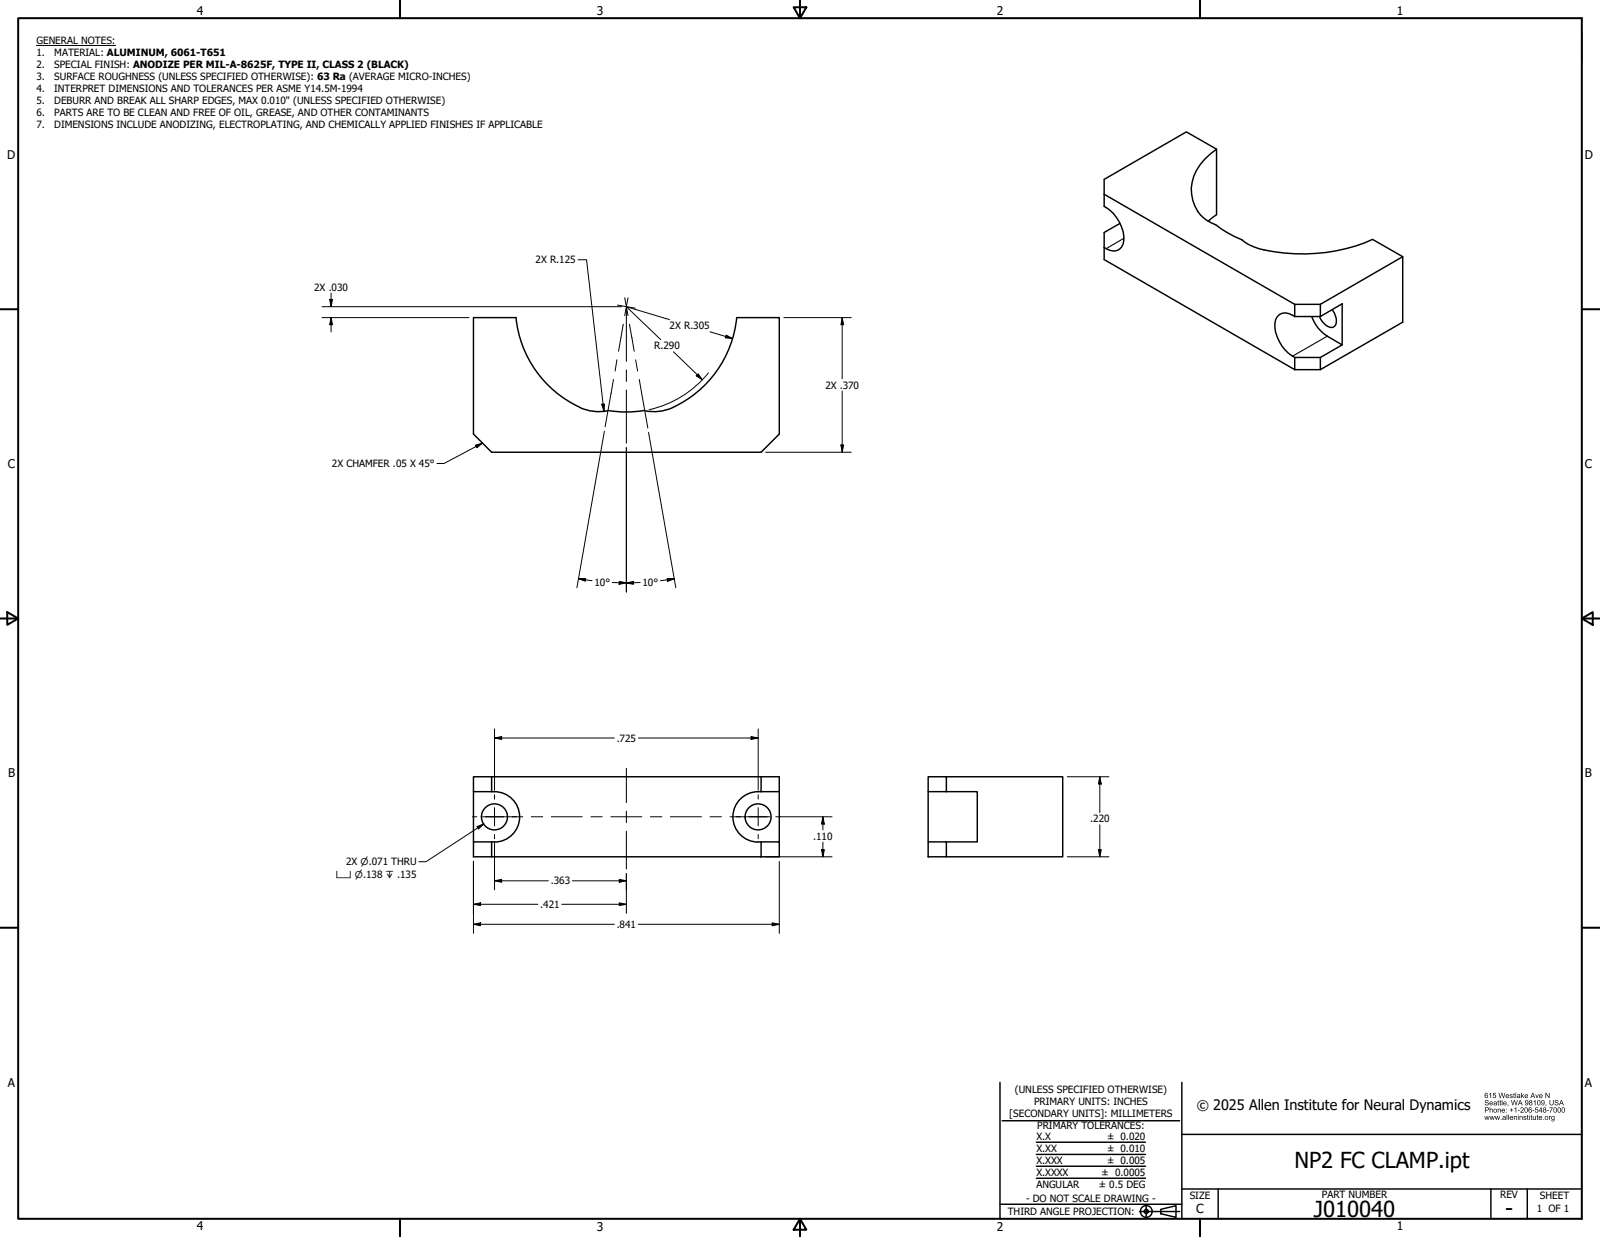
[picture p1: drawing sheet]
<svg xmlns="http://www.w3.org/2000/svg" width="559mm" height="432mm" viewBox="0 0 559 432" stroke-linecap="round" stroke-linejoin="round" font-family="sans-serif">
<!-- layer: Visible (ANSI) -->
<g fill="none" stroke="#000" stroke-width=".51">
<path d="M424.9 52.1a18.6 18.6 0 0 0-8.8 13.6 12.6 12.6 0 0 0 8.5 12.8 37.1 37.1 0 0 0 9.1 5.2 20.6 20.6 0 0 0 11.3 4.2 60.9 60.9 0 0 0 34.4-4.3l10.5 6M385.6 67.8l66.6 38.4M391.2 78l-5.6 3.2v9.4l66.6 38.4M422 77.2l2.9-2.3v-22.8l-10.6-6.1-28.7 16.6v9.5a13 13 0 0 1 6.6 13.1 3.7 3.7 0 0 1-5.9 1.6l-.7-.4M180.2 110.8a38.7 38.7 0 0 0 22.2 31.3M180.2 110.9h-14.8v40.6l6.3 6.4h94.1l6.4-6.4v-40.6h-14.9a38.8 38.8 0 0 1-22.2 31.3M452.2 110.5a4.1 4.1 0 0 0-6.7 1.1 12.8 12.8 0 0 0 5.9 12.7l.8 .5M452.2 106.2v4.3M452.2 106.2h8.9M458.1 110.5a13.3 13.3 0 0 0 5.4 6.8l5.3 3.1-7.7 4.4M461.1 106.2v4.3h-8.9M461.1 106.2l28.8-16.6v22.9l-28.8 16.5"/>
<path d="M461.1 110.5l7.7-4.5v14.4M465.3 108.1a4.8 4.8 0 0 1 .8 5.8 2.4 2.4 0 0 1-3.2-.5l-1.6-1.8-.5-1.1M452.2 124.8h8.9v4.2h-8.9zM202.4 142.2a15.9 15.9 0 0 0 10 1.2M212.3 143.3a36.8 36.8 0 0 0 12.8 0M235.1 142.2a15.9 15.9 0 0 1-10 1.2M165.4 276.4v17.5M171.7 271.1h100.5v5.3h-6.4M171.7 271.1h-6.3v5.3h6.3M171.7 276.4a8.8 8.8 0 0 1 9.8 8.2 8.8 8.8 0 0 1-8.8 9.3M171.7 271.1v5.3M264.8 276.4a8.8 8.8 0 0 0-8.8 8.7 8.8 8.8 0 0 0 8.8 8.8"/>
<path d="M264.8 276.4h1M265.8 271.1v5.3M272.2 276.4v17.5M324.2 276.4v17.5M330.5 271.1h-6.3v5.3h6.3v-5.3h40.7v28h-40.7M330.5 276.4h10.8v17.5h-10.8M171.7 293.9h-6.3v5.2h100.4M171.7 293.9v5.2M171.7 293.9h1M264.8 293.9h1M265.8 293.9h6.4v5.2h-6.4zM324.2 293.9h6.3v5.2h-6.3z"/>
<circle cx="172.7" cy="285.1" r="4.5"/>
<circle cx="264.8" cy="285.1" r="4.5"/>
</g>
<!-- layer: Visible Narrow (ANSI) -->
<path d="M392.5 83.2l-6.2 3.6M463.5 117.3l-12.1 7" fill="none" stroke="#000" stroke-width=".38"/>
<!-- layer: Border (ANSI) -->
<g fill="none" stroke="#000" stroke-width=".7">
<path d="M139.7 0v6.3M279.4 0v6.3M419.1 0v6.3M6.4 6.3h546v419.1h-546zM277.2 2.5h4.4l-2.2 3.8zM0 107.9h6.3M552.4 107.9h6.4M0 215.9h6.3M2.5 213.7l3.8 2.2-3.8 2.2zM552.4 215.9h6.4M552.5 215.9l3.8-2.2v4.4zM0 323.8h6.3"/>
<path d="M552.4 323.8h6.4M139.7 425.4v6.4M279.4 425.4v6.4M279.4 425.4l2.2 3.9h-4.4zM419.1 425.4v6.4"/>
</g>
<!-- layer: Title (ANSI) -->
<g fill="none" stroke="#000" stroke-width=".51">
<path d="M349.2 377.8v47.6M412.7 377.8v47.6M350 391.2h62M361.9 398.7h38.1M412.7 396h139.7M361.9 403h38.1M361.9 411.3h38.1M361.9 407.1h38.1M412.7 415h139.7M425.4 415v10.4M520.7 415v10.4M533.4 415v10.4"/>
<path d="M349.2 420.4h63.5M398 422.9h14M400.3 420.6v4.6M405.4 422.1l5.3-1.2v4l-5.3-1.2z"/>
<circle cx="400.3" cy="422.9" r="2.06"/>
<circle cx="400.3" cy="422.9" r=".73"/>
</g>
<!-- layer: Symbol (ANSI) -->
<path d="M12.7 15.9h27.7M552.4 11.5v10.3M166.1 155.4l2.4-.7-1.9 1.6zM168.5 154.7l-13.4 7.1h-2.5M166.6 288.5l2.4-.9-1.9 1.8zM169 287.6l-20.2 13.2h-2.5" fill="none" stroke="#000" stroke-width=".35"/>
<!-- layer: Center Mark (ANSI) -->
<g fill="none" stroke="#000" stroke-width=".35">
<path d="M215.6 106.5l6.3 1.1M172.7 277.4v1.6M264.8 277.4v1.6M165 285.1h1.6M169.5 285.1h6.4M172.7 281.9v6.4M172.7 291.3v1.5M178.9 285.1h1.5M257.1 285.1h1.5M261.6 285.1h6.4M264.8 281.9v6.4M264.8 291.3v1.5"/>
<path d="M271 285.1h1.5"/>
</g>
<!-- layer: Centerline (ANSI) -->
<g fill="none" stroke="#000" stroke-width=".35">
<path d="M217.7 113.2l-1.7 9.4M218.2 103.9l1.1 6.3M218.8 107.7v18.5M219.3 103.9l-1.1 6.3M219.8 113.2l.9 4.7M220.7 117.7l.8 4.9M213.4 137.2l-2.1 11.8M214.2 132.5l-.8 4.9M215.5 125.6l-.7 3.9M218.8 129.2v4M218.8 136.1v18.6M222 125.6l.7 3.9"/>
<path d="M223.3 132.5l3 16.9M218.8 268.2v12M168.5 285.1h14.1M185.5 285.1h4M192.5 285.1h10.8M206.4 285.1h3.9M213.4 285.1h10.8M218.8 283.1v4M218.8 290.1v13.2M227.1 285.1h4M234.1 285.1h10.9M248 285.1h4"/>
<path d="M255 285.1h14"/>
</g>
<!-- layer: Dimension (ANSI) -->
<g fill="none" stroke="#000" stroke-width=".35">
<path d="M201.9 90.7h3l6 52.9M112.5 107.1h104.7M112.5 110.9h51.3M115.1 104.5h1l-.5 2.6zM115.6 102.3v4.8M115.6 110.9v5M115.6 110.9l.5 2.4h-1zM233.8 111.6l-15-4.5 12 11.5M248 115.8l7.8 2.4M253.6 117l2.2 1.2-2.5-.3zM273.7 110.9h23.6M294.1 110.9v21.3"/>
<path d="M294.1 110.9l.5 2.4h-.9zM235.2 122.8l10.1 9.8M243.8 130.5l1.5 2.1-2.2-1.4zM247.4 130.2a36.9 36.9 0 0 1-20.7 12.8M294.1 136.5v21.4M210.1 141.1l1-.1-.2 2.6zM211.1 150.6l-9.6 54.6M218.8 156.3v50.4M226.5 150.9l9.5 54.3M267.4 157.9h29.9M293.7 155.3h.9l-.5 2.6zM202 202l2.5 .4"/>
<path d="M202 202l2.5-.1-.1 1zM204.4 202.4l2.4 .3M213.8 203.3l2.4 .1M216.3 203.5h2.5M216.3 202.9l2.5 .6-2.6 .5zM218.8 203.5l2.4-.6v1.1zM223.6 203.3l-4.8 .2M233 201.9l2.5 .2-2.4 .8zM233 202.4l-2.4 .3M235.5 202.1l-2.5 .3M172.7 257.6l2.5-.5v1zM172.7 257.6h41.9"/>
<path d="M172.7 254.4v21.4M222.9 257.6h41.9M262.3 257.1l2.5 .5-2.5 .5zM264.8 254.4v21.4M372.7 271.1h14.6M384.1 271.1v12.6M384.1 271.1l.5 2.6h-1zM172.7 294.4v16.2M267.4 299.1h23.2M272.5 285.1h18.1M286.9 296.6h1l-.5 2.5zM287.4 285.1v4.6"/>
<path d="M287.4 293.9v5.2M287.4 285.1l.5 2.6h-1zM372.7 299.1h14.6M383.6 296.6h1l-.5 2.5zM384.1 287.9v11.2M165.4 315.7l2.4-.5v.9zM165.4 315.7h22.4M165.4 300.7v25.1M172.7 307.5l2.5-.5v1zM172.7 307.5h18.8M196.2 315.7h22.6M199.9 307.5h18.9"/>
<path d="M216.3 315.2l2.5 .5-2.5 .4zM216.3 307l2.5 .5-2.5 .5zM218.8 304.9v13.9M272.2 300.7v25.1M165.4 322.6l2.4-.5v1.1zM165.4 322.6h49.2M222.9 322.6h49.3M269.7 322.1l2.5 .5-2.5 .6z"/>
</g>
<g fill="#000">
<path d="M115.1 104.5h1l-.5 2.6z" fill-rule="evenodd"/>
<path d="M115.6 110.9l.5 2.4h-1z" fill-rule="evenodd"/>
<path d="M253.6 117l2.2 1.2-2.5-.3z" fill-rule="evenodd"/>
<path d="M294.1 110.9l.5 2.4h-.9z" fill-rule="evenodd"/>
<path d="M243.8 130.5l1.5 2.1-2.2-1.4z" fill-rule="evenodd"/>
<path d="M210.1 141.1l1-.1-.2 2.6z" fill-rule="evenodd"/>
<path d="M293.7 155.3h.9l-.5 2.6z" fill-rule="evenodd"/>
<path d="M202 202l2.5-.1-.1 1z" fill-rule="evenodd"/>
<path d="M216.3 202.9l2.5 .6-2.6 .5z" fill-rule="evenodd"/>
<path d="M218.8 203.5l2.4-.6v1.1z" fill-rule="evenodd"/>
<path d="M233 201.9l2.5 .2-2.4 .8z" fill-rule="evenodd"/>
<path d="M172.7 257.6l2.5-.5v1z" fill-rule="evenodd"/>
<path d="M262.3 257.1l2.5 .5-2.5 .5z" fill-rule="evenodd"/>
<path d="M384.1 271.1l.5 2.6h-1z" fill-rule="evenodd"/>
<path d="M286.9 296.6h1l-.5 2.5z" fill-rule="evenodd"/>
<path d="M287.4 285.1l.5 2.6h-1z" fill-rule="evenodd"/>
<path d="M383.6 296.6h1l-.5 2.5z" fill-rule="evenodd"/>
<path d="M165.4 315.7l2.4-.5v.9z" fill-rule="evenodd"/>
<path d="M172.7 307.5l2.5-.5v1z" fill-rule="evenodd"/>
<path d="M216.3 315.2l2.5 .5-2.5 .4z" fill-rule="evenodd"/>
<path d="M216.3 307l2.5 .5-2.5 .5z" fill-rule="evenodd"/>
<path d="M165.4 322.6l2.4-.5v1.1z" fill-rule="evenodd"/>
<path d="M269.7 322.1l2.5 .5-2.5 .6z" fill-rule="evenodd"/>
</g>
<!-- layer: Symbol (ANSI) -->
<g fill="#000">
<path d="M166.1 155.4l2.4-.7-1.9 1.6z" fill-rule="evenodd"/>
<path d="M166.6 288.5l2.4-.9-1.9 1.8z" fill-rule="evenodd"/>
</g>
<g fill="#000">
<path d="M539.7 381.5h.3l.9 1.4v-1.4h.3v1.8h-.3l-.9-1.4v1.4h-.3zM537.9 382.2l-.1 .3h.7l-.2-.3zM537.7 382.1a.62 .62 0 0 1 .7-.1 .62 .62 0 0 1 .3 .7h-.9a.38 .38 0 0 0 .3 .4 .38 .38 0 0 0 .4-.2h.2a.67 .67 0 0 1-1 .3 .67 .67 0 0 1 0-1.1zM536.2 382h.2l.4 1 .4-1h.2l-.5 1.3h-.2zM535.3 381.7l-.3 .9h.6zM535.2 381.5h.2l.8 1.8h-.3l-.2-.5h-.8l-.2 .5h-.2zM532.8 382.2l-.1 .3h.7l-.2-.3zM532.6 382.1a.62 .62 0 0 1 .8-.1 .62 .62 0 0 1 .3 .7h-1a.38 .38 0 0 0 .3 .4 .38 .38 0 0 0 .4-.2h.3a.67 .67 0 0 1-1.1 .3 .67 .67 0 0 1 0-1.1zM531.3 381.5h.2v1l.8-.5-.5 .5 .6 .8h-.3l-.5-.7-.1 .7h-.2zM530.1 382.8v.3h.3l.3-.5zM529.9 382.1h.9l.2 1.2-.3-.2a.49 .49 0 0 1-.7 .3 .49 .49 0 0 1-.2-.7 .49 .49 0 0 1 .7-.2l.1-.3-.8 .2zM529.3 381.5h.2v1.8h-.2zM528.6 381.6l.2-.1v.5h.3l-.3 .1v.9l.3 .3-.5-.1-.1-1.1zM527.4 382.1l.5-.1 .3 .2-.6-.1v.3a.54 .54 0 0 1 .7 .4 .54 .54 0 0 1-.5 .7 .54 .54 0 0 1-.6-.6l.6 .2 .3-.2-.8-.4zM526.2 382.2l-.1 .3h.7l-.2-.3zM526 382.1a.61 .61 0 0 1 .7-.1 .61 .61 0 0 1 .3 .7h-.9a.39 .39 0 0 0 .2 .4 .39 .39 0 0 0 .5-.2h.2a.67 .67 0 0 1-1 .3 .67 .67 0 0 1 0-1.1zM523.4 381.5h.2l.4 1.5 .4-1.5h.3l.4 1.5 .4-1.5h.2l-.5 1.8h-.2l-.5-1.6-.4 1.6h-.2zM521.5 381.5h1v.2h-.8l-.1 .5a.6 .6 0 0 1 .9 .3 .6 .6 0 0 1-.4 .8 .6 .6 0 0 1-.8-.5h.3a.38 .38 0 0 0 .5 .2 .38 .38 0 0 0 .1-.6 .38 .38 0 0 0-.6 .1l-.2-.1zM520.1 381.9l.7-.4v1.8h-.3v-1.4l-.4 .2zM518.8 382.7a.4 .4 0 0 0 .8 0 .4 .4 0 0 0-.8 0zM518.7 381.7l.7-.2 .3 .4h-.3a.36 .36 0 0 0-.4-.2 .36 .36 0 0 0-.3 .4v.3a.58 .58 0 0 1 .9 .2 .58 .58 0 0 1-.4 .8 .58 .58 0 0 1-.7-.7z" fill-rule="evenodd"/>
<path d="M542 390.3a.45 .45 0 0 0 .9 0 .45 .45 0 0 0-.9 0zM541.9 389.7l1-.1v1.1a.57 .57 0 0 1-.4 .7 .57 .57 0 0 1-.7-.4l.3 .2a.39 .39 0 0 0 .5 0 .39 .39 0 0 0 .1-.5 .63 .63 0 0 1-.9-.1 .63 .63 0 0 1 .1-.9zM541 389.6l.2 .2 .5-.2-.5 .4v.9h-.2zM539.7 390.3a.46 .46 0 0 0 .9 0 .46 .46 0 0 0-.9 0zM539.5 390.2a.67 .67 0 0 1 1.3 0 .67 .67 0 0 1-1.3 0zM538.9 390.7h.3v.2h-.3zM537.7 389.8l-.1 .3h.8l-.2-.3zM537.6 389.7a.61 .61 0 0 1 .7-.1 .61 .61 0 0 1 .3 .7h-1a.38 .38 0 0 0 .3 .4 .38 .38 0 0 0 .5-.2h.2a.67 .67 0 0 1-1 .3 .67 .67 0 0 1 0-1.1zM536.8 389.3l.2-.2v.5h.2l-.2 .2v.8l.3 .3-.5-.1-.2-1zM535.3 389.6h.3v1l.2 .1 .4-.1v-1h.2v1.3l-1-.1zM534.7 389.3l.2-.2v.5h.2l-.2 .2v.7l.3 .4-.5-.1zM534.1 389.6h.2v1.3h-.2zM534.1 389.1l.2 .2zM533.4 389.3l.2-.2v.5h.3l-.3 .2v.8l.3 .3-.5-.1zM532.1 389.7l.7-.1 .3 .3-.7-.1v.2a.54 .54 0 0 1 .7 .5 .54 .54 0 0 1-.5 .6 .54 .54 0 0 1-.6-.6l.6 .3 .3-.3-.7-.3zM530.7 389.6l1 .1 .1 1.2h-.3v-.9l-.2-.3-.3 .3-.1 .9h-.2zM530.1 389.6h.3v1.3h-.3zM530.1 389.1l.3 .2zM528.7 389.6l1 .1 .1 1.2h-.2v-.9l-.3-.3-.3 .3v.9h-.3zM527.6 389.8l-.1 .3h.7l-.2-.3zM527.4 389.7a.61 .61 0 0 1 .7-.1 .61 .61 0 0 1 .4 .7h-1a.38 .38 0 0 0 .3 .4 .38 .38 0 0 0 .4-.2h.2a.67 .67 0 0 1-1 .3 .67 .67 0 0 1 0-1.1zM526.7 389.1h.3v1.8h-.3zM526.2 389.1h.2v1.8h-.2zM525 390.4v.3l.3 .1 .3-.6zM524.8 389.7h1l.1 1.2-.3-.2a.5 .5 0 0 1-.6 .3 .5 .5 0 0 1-.2-.7 .5 .5 0 0 1 .7-.2l.1-.3-.9 .2zM524.1 390.7h.3v.2h-.3zM522.1 389.6h.2l.3 1 .3-1h.2l.3 1 .3-1h.2l-.4 1.3h-.3l-.2-1-.3 1h-.2zM520.2 389.6h.3l.3 1 .2-1h.3l.2 1 .3-1h.3l-.5 1.3h-.2l-.3-1-.2 1h-.3zM518.4 389.6h.2l.3 1 .3-1h.2l.3 1 .3-1h.2l-.4 1.3h-.2l-.3-1-.2 1h-.3z" fill-rule="evenodd"/>
<path d="M545.3 384.2l-.3 .9h.6zM545.2 384h.2l.8 1.8h-.3l-.2-.5h-.8l-.2 .5h-.2zM543.2 384.1a.71 .71 0 0 1 1.1 .4h-.2a.4 .4 0 0 0-.5-.4 .4 .4 0 0 0-.3 .5l.1 .1a.69 .69 0 0 1 .9 .5 .69 .69 0 0 1-.6 .8 .69 .69 0 0 1-.8-.6l.2-.2a.44 .44 0 0 0 .5 .6 .44 .44 0 0 0 .3-.7l-.1-.1a.58 .58 0 0 1-.7-.2 .58 .58 0 0 1 .1-.7zM541.2 384h.2v1.1a.49 .49 0 0 0 .5 .6 .49 .49 0 0 0 .5-.6v-1.1h.2v1.1a.72 .72 0 0 1-.7 .8 .72 .72 0 0 1-.7-.8zM539.8 385.6h.2l-.2 .6zM538.4 384.6a.4 .4 0 0 0 .8 0 .4 .4 0 0 0-.8 0zM538.4 384.2a.87 .87 0 0 1 1.1 .6 .87 .87 0 0 1-.7 1.1l-.5-.5 .7 .2 .2-.6a.58 .58 0 0 1-.8 0 .58 .58 0 0 1 0-.8zM537.2 384.3a.85 .85 0 0 0 .4 1.3l.1-.2a.64 .64 0 0 0 .2-.8 .64 .64 0 0 0-.7-.3zM537.1 384.1a.84 .84 0 0 1 .9 .8 .84 .84 0 0 1-.9 .9l-.3-.9zM535.6 384.5l.7-.5v1.8h-.3v-1.4l-.4 .3zM534.3 384.5a.3 .3 0 0 0 .6 0 .3 .3 0 0 0-.6 0zM534.2 385.3a.4 .4 0 0 0 .8 0 .4 .4 0 0 0-.8 0zM534.2 384.1a.49 .49 0 0 1 .8 0 .49 .49 0 0 1-.1 .8 .54 .54 0 0 1 .1 .8 .54 .54 0 0 1-.8 0 .54 .54 0 0 1 .2-.8l-.3-.3zM532.8 384.6a.39 .39 0 0 0 .7 0 .39 .39 0 0 0-.7 0zM532.8 384.2a.87 .87 0 0 1 1.1 .6 .87 .87 0 0 1-.8 1.1l-.5-.5 .7 .2 .3-.6a.58 .58 0 0 1-.9 0 .58 .58 0 0 1 .1-.8zM530.9 384.2l-.3 .9h.6zM530.8 384h.3l.7 1.8h-.3l-.2-.5h-.7l-.2 .5h-.3zM527.7 384h.3l.3 1.6 .5-1.6h.3l.4 1.6 .3-1.6h.3l-.5 1.8h-.3l-.4-1.6-.4 1.6h-.3zM526.5 385.6h.3l-.2 .6zM525.3 384.8l-.1 .3h.8l-.2-.4zM525.2 384.7a.61 .61 0 0 1 .7-.1 .61 .61 0 0 1 .3 .6h-1a.38 .38 0 0 0 .3 .5 .38 .38 0 0 0 .5-.3h.2a.66 .66 0 0 1-1 .3 .66 .66 0 0 1 0-1zM524.5 384h.2v1.8h-.2zM523.8 384.2l.3-.1v.4h.2l-.2 .2v.8l.2 .3-.4-.1-.2-1zM523.1 384.2l.2-.1v.4h.3l-.3 .2v.8l.3 .3-.4-.1zM521.9 385.3v.3l.3 .1 .3-.5zM521.8 384.6h.9l.1 1.2-.3-.1a.49 .49 0 0 1-.6 .2 .49 .49 0 0 1-.2-.7 .49 .49 0 0 1 .7-.2v-.3l-.8 .2zM520.6 384.8l-.2 .3h.8l-.2-.4zM520.4 384.7a.61 .61 0 0 1 .7-.1 .61 .61 0 0 1 .3 .6h-1a.38 .38 0 0 0 .3 .5 .38 .38 0 0 0 .5-.3h.2a.66 .66 0 0 1-1 .3 .66 .66 0 0 1 0-1zM518.8 384.1a.72 .72 0 0 1 1.1 .4h-.2a.4 .4 0 0 0-.5-.4 .4 .4 0 0 0-.3 .5l.1 .1a.69 .69 0 0 1 .9 .4 .69 .69 0 0 1-.4 .9 .69 .69 0 0 1-.9-.4l-.1-.3 .2-.1a.44 .44 0 0 0 .6 .6 .44 .44 0 0 0 .2-.7l-.1-.1a.58 .58 0 0 1-.7-.2 .58 .58 0 0 1 .1-.7z" fill-rule="evenodd"/>
<path d="M545.7 386.9a.86 .86 0 0 0 .4 1.3l.1-.1a.86 .86 0 0 0-.4-1.3zM545.6 386.6a.84 .84 0 0 1 1 .9 .84 .84 0 0 1-.9 .8l-.3-.8zM544.3 386.9a.86 .86 0 0 0 .4 1.3l.1-.1a.86 .86 0 0 0-.4-1.3zM544.2 386.6a.84 .84 0 0 1 1 .9 .84 .84 0 0 1-.9 .8l-.3-.8zM542.9 386.9a.86 .86 0 0 0 .4 1.3l.1-.1a.84 .84 0 0 0-.4-1.3zM542.8 386.6a.84 .84 0 0 1 1 .9 .84 .84 0 0 1-1 .8l-.3-.8zM541.1 386.6h1.2l-.7 1.8h-.2l.1-.6 .5-1h-.9zM540.3 387.6h.6v.2h-.6zM539.2 387a.3 .3 0 0 0 .6 0 .3 .3 0 0 0-.6 0zM539.1 387.9a.4 .4 0 0 0 .8 0 .4 .4 0 0 0-.8 0zM539.1 386.7a.49 .49 0 0 1 .7-.1 .49 .49 0 0 1-.1 .8 .55 .55 0 0 1 .2 .8 .55 .55 0 0 1-.9 0 .55 .55 0 0 1 .2-.8l-.2-.3zM538.2 386.9l-.6 .8h.6zM538.2 386.5h.2v1.2h.2l-.2 .7h-.2v-.5h-.8zM536.3 386.6h.9v.2h-.8v.5a.6 .6 0 0 1 .8 .3 .6 .6 0 0 1-.4 .8 .6 .6 0 0 1-.7-.5h.2a.39 .39 0 0 0 .6 .1 .39 .39 0 0 0 0-.6 .39 .39 0 0 0-.6 .1h-.2zM535.2 387.6h.7v.2h-.7zM534 387.8a.4 .4 0 0 0 .8 0 .4 .4 0 0 0-.8 0zM534 386.7l.6-.1 .4 .4h-.3a.36 .36 0 0 0-.4-.3 .36 .36 0 0 0-.3 .5v.2a.58 .58 0 0 1 .9 .2 .58 .58 0 0 1-.4 .8 .58 .58 0 0 1-.7-.6zM532.7 386.9a.86 .86 0 0 0 .4 1.3l.1-.1a.85 .85 0 0 0-.4-1.3zM532.7 386.6a.84 .84 0 0 1 .9 .9 .84 .84 0 0 1-.9 .8l-.3-.8zM531.2 386.7a.63 .63 0 0 1 1 .2 .63 .63 0 0 1-.6 .9l-.3 .4h.9v.2h-1.2l.4-.7a.48 .48 0 0 0 .6-.5 .48 .48 0 0 0-.6-.4l-.4 .3zM530.1 387.6h.7v.2h-.7zM528.9 387l.7-.5v1.9h-.3v-1.5l-.4 .3zM527.8 386.9h.2v.5h.5v.2h-.5v.5h-.2v-.5h-.5v-.2h.5zM526 388.1h.2v.3h-.2zM526 387h.2v.3h-.2zM524.8 387.3l-.1 .3h.7l-.2-.4zM524.6 387.2a.61 .61 0 0 1 .7-.1 .61 .61 0 0 1 .3 .7h-1a.39 .39 0 0 0 .3 .4 .39 .39 0 0 0 .5-.3l.2 .1a.66 .66 0 0 1-1 .3 .66 .66 0 0 1 0-1.1zM523.1 387l1 .2 .1 1.2h-.3v-1l-.2-.2-.4 .2v1h-.2zM521.8 387.7a.46 .46 0 0 0 .9 0 .46 .46 0 0 0-.9 0zM521.6 387.7a.67 .67 0 0 1 1.3 0 .67 .67 0 0 1-1.3 0zM520.3 386.5h.2v.7a.47 .47 0 0 1 .5-.2 .47 .47 0 0 1 .3 .5v.9h-.2v-1l-.3-.2-.3 .2v1h-.2zM518.8 386.8v.6h.7a.33 .33 0 0 0 .2-.4 .33 .33 0 0 0-.4-.2zM518.6 386.5l1 .1a.55 .55 0 0 1 .4 .6 .55 .55 0 0 1-.7 .4h-.5v.8h-.2z" fill-rule="evenodd"/>
</g>
<g font-size="7.7">
<text x="452.1" y="407.6">NP2 FC CLAMP.ipt</text>
<text x="458.9" y="424.8">J010040</text>
<text x="525.7" y="424.4">-</text>
</g>
<text font-size="4.6" x="417.9" y="387.6">© 2025 Allen Institute for Neural Dynamics</text>
<text font-size="4.4" x="417.8" y="423.5">C</text>
<g font-size="4.2">
<text x="68.7" y="5.3">4</text>
<text x="208.4" y="5.3">3</text>
<text x="348.1" y="5.3">2</text>
<text x="487.8" y="5.3">1</text>
<text x="2.5" y="55.5">D</text>
<text x="553.5" y="55.5">D</text>
<text x="2.8" y="163.4">C</text>
<text x="553.5" y="163.4">C</text>
<text x="2.9" y="271.4">B</text>
<text x="553.5" y="271.4">B</text>
<text x="2.8" y="379.3">A</text>
<text x="553.5" y="379.3">A</text>
<text x="68.7" y="429.5">4</text>
<text x="208.4" y="429.6">3</text>
<text x="348.1" y="429.6">2</text>
<text x="487.8" y="429.5">1</text>
</g>
<g font-size="3.5">
<text x="12.7" y="15.3">GENERAL NOTES:</text>
<text x="12.7" y="23.7">2.</text>
<text x="12.7" y="19.5">1.</text>
<text x="18.9" y="23.7">SPECIAL FINISH: ANODIZE PER MIL-A-8625F, TYPE II, CLASS 2 (BLACK)</text>
<text x="18.9" y="19.5">MATERIAL: ALUMINUM, 6061-T651</text>
<text x="12.7" y="27.8">3.</text>
<text x="18.9" y="27.8">SURFACE ROUGHNESS (UNLESS SPECIFIED OTHERWISE): 63 Ra (AVERAGE MICRO-INCHES)</text>
<text x="12.7" y="32">4.</text>
<text x="18.9" y="32">INTERPRET DIMENSIONS AND TOLERANCES PER ASME Y14.5M-1994</text>
<text x="12.7" y="40.4">6.</text>
<text x="12.7" y="36.2">5.</text>
<text x="18.9" y="40.4">PARTS ARE TO BE CLEAN AND FREE OF OIL, GREASE, AND OTHER CONTAMINANTS</text>
<text x="18.9" y="36.2">DEBURR AND BREAK ALL SHARP EDGES, MAX 0.010&quot; (UNLESS SPECIFIED OTHERWISE)</text>
<text x="12.7" y="44.6">7.</text>
<text x="18.9" y="44.6">DIMENSIONS INCLUDE ANODIZING, ELECTROPLATING, AND CHEMICALLY APPLIED FINISHES IF APPLICABLE</text>
<text x="187.1" y="91.9">2X R.125</text>
<text x="109.7" y="101.4">2X .030</text>
<text x="233.9" y="114.9">2X R.305</text>
<text x="228.5" y="122">R.290</text>
<text x="288.3" y="135.6">2X .370</text>
<text x="116" y="163.1">2X CHAMFER .05 X 45°</text>
<text x="207.6" y="204.4">10°</text>
<text x="224.4" y="204.4">10°</text>
<text x="215.4" y="258.9">.725</text>
<text x="380.7" y="287">.220</text>
<text x="284" y="293.1">.110</text>
<text x="120.9" y="302.1">2X ⌀.071 THRU</text>
<text x="192.3" y="308.7">.363</text>
<text x="188.7" y="316.9">.421</text>
<text x="215.4" y="323.9">.841</text>
<text x="354.5" y="381.6">(UNLESS SPECIFIED OTHERWISE)</text>
<text x="352.5" y="390">[SECONDARY UNITS]: MILLIMETERS</text>
<text x="361.1" y="385.8">PRIMARY UNITS: INCHES</text>
<text x="362.3" y="394.1">PRIMARY TOLERANCES:</text>
<text x="361.9" y="397.9">X.X</text>
<text x="386.7" y="398">± 0.020</text>
<text x="361.9" y="402.1">X.XX</text>
<text x="361.9" y="406.3">X.XXX</text>
<text x="386.7" y="402.1">± 0.010</text>
<text x="386.7" y="406.3">± 0.005</text>
<text x="361.9" y="410.5">X.XXXX</text>
<text x="384.7" y="410.5">± 0.0005</text>
<text x="358.4" y="419.7">- DO NOT SCALE DRAWING -</text>
<text x="361.9" y="414.6">ANGULAR</text>
<text x="383.8" y="414.7">± 0.5 DEG</text>
<text x="415.5" y="418.4">SIZE</text>
<text x="461.6" y="418.3">PART NUMBER</text>
<text x="523.9" y="418.3">REV</text>
<text x="537.8" y="418.4">SHEET</text>
<text x="352" y="424.2">THIRD ANGLE PROJECTION:</text>
<text x="536.7" y="423.2">1 OF 1</text>
</g>
<text font-size="3.3" x="117.3" y="306.5">⌴ ⌀.138 ↧ .135</text>
</svg>
